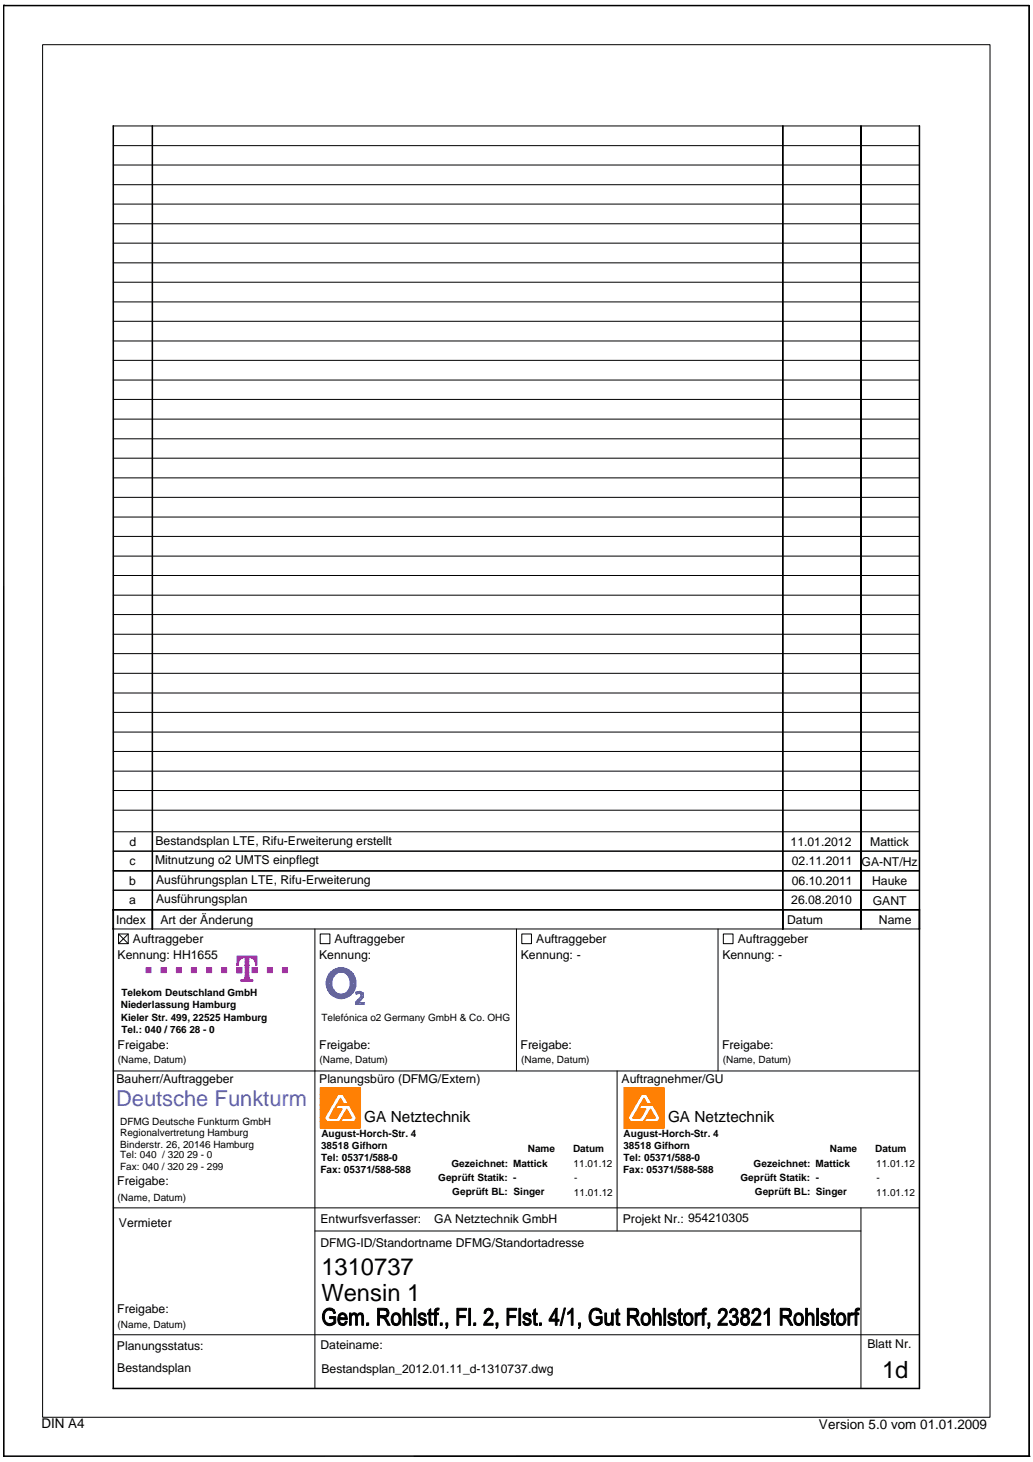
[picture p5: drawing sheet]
<svg xmlns="http://www.w3.org/2000/svg" width="210mm" height="297mm" viewBox="0 0 210 297" stroke-linecap="round" stroke-linejoin="round" font-family="sans-serif">
<g fill="#000">
<path d="M23 184.9h.1zM30.9 184.9h.1zM159 184.9h.1zM174.9 184.9h.1zM186.8 184.9h.1z"/>
<path d="M23 188.7h.1z" fill-rule="evenodd"/>
<path d="M23 188.7h.1z" fill-rule="evenodd"/>
<path d="M30.9 188.7h.1z" fill-rule="evenodd"/>
<path d="M30.9 188.7h.1z" fill-rule="evenodd"/>
<path d="M159 188.7h.1z" fill-rule="evenodd"/>
<path d="M159 188.7h.1z" fill-rule="evenodd"/>
<path d="M174.9 188.7h.1z" fill-rule="evenodd"/>
<path d="M174.9 188.7h.1z" fill-rule="evenodd"/>
<path d="M186.8 188.7h.1z" fill-rule="evenodd"/>
</g>
<g fill="none" stroke="#000" stroke-width=".2">
<path d="M23 184.9v97.2h163.8l.1-97.2M23 184.9h.1v3.8h-.1zM23 188.7h.1v93.4h-.1zM23.1 188.7h.1M23 188.7h163.8M23.1 184.8v.1M24.1 189.8h2v1.9h-2zM30.9 184.9l.1 3.8M30.9 188.7h.1M30.9 184.9h.1v3.8h-.1zM31 184.8v.1M64 188.7v93.4"/>
<path d="M65.1 189.8h1.9v1.9h-1.9zM104.9 188.7v28.9M106 189.8h2v1.9h-2zM145.9 188.7v28.9M147 189.8h1.9v1.9h-1.9zM159 184.9h.1v3.8h-.1zM159 188.7h.1M159 184.8v.1M159.1 184.9v3.8M174.9 188.7h.1M174.9 184.9h.1v3.8h-.1zM174.9 184.8v.1"/>
<path d="M175 184.9v3.8M175 184.8v.1M186.8 188.7h.1M186.8 188.7h.1v93.4h-.1zM186.8 184.9h.1v3.8h-.1zM186.8 184.8v.1M23 217.6h163.8M125.4 217.6v32.5M23 245.4h163.8M64 250.1h110.9M174.9 245.4v36.7M23 271.2h163.8"/>
<path d="M23 282.1v.1M23 282h163.8v.2h-163.8zM186.9 282.1l-.1 .1"/>
</g>
<g fill="#000" stroke="#000" stroke-width=".2">
<path d="M66 266.1a1.33 1.33 0 0 1 1.9 0h-.9a1.41 1.41 0 0 0-.9 2.2 1.04 1.04 0 0 0 .9 .6l.9 .1a1.48 1.48 0 0 1-1.6 .2 1.48 1.48 0 0 1-.8-1.4l.2-1.2z" fill-rule="evenodd"/>
<path d="M67 266.1h.9l.3 .7-.4 .1a.81 .81 0 0 0-.8-.8z" fill-rule="evenodd"/>
<path d="M67 267.5h1.2v1.3l-.3 .2-.9-.1 .8-.3v-.7h-.8z" fill-rule="evenodd"/>
<path d="M68.9 267.1h.7l-.4 .2-.2 .5 1.6 .1v.2h-1.6l.2 .7 .4 .2h-.7a1.82 1.82 0 0 1 0-1.9z" fill-rule="evenodd"/>
<path d="M68.9 267.1a.96 .96 0 0 1 1.2-.3 .96 .96 0 0 1 .5 1.1l-1.6-.1h1.2l-.1-.5-.4-.2z" fill-rule="evenodd"/>
<path d="M68.9 269h.7l.4-.1 .2-.4h.4a.94 .94 0 0 1-.7 .8 .94 .94 0 0 1-1-.3z" fill-rule="evenodd"/>
<path d="M71 266.8h.3v.3l.3 .1-.2 .2v1.9h-.4z" fill-rule="evenodd"/>
<path d="M71.6 266.8l.4-.1 .3 .1-.7 .4-.3-.1z" fill-rule="evenodd"/>
<path d="M71.9 267.1l.4-.3 .3 .3z" fill-rule="evenodd"/>
<path d="M72.2 267.2l.4-.1 .6-.4 .5 .2-.9 .3-.2 .5v1.6h-.3z" fill-rule="evenodd"/>
<path d="M73.2 267.1l.5-.2 .2 .4v2h-.4v-2z" fill-rule="evenodd"/>
<path d="M74.5 268.8h.4v.5h-.4z" fill-rule="evenodd"/>
<path d="M76.7 265.8l1.9 .1-.6 .3h-.9v1.1l1.7 .1a2.08 2.08 0 0 1-1.7 .3v1.6h-.4z" fill-rule="evenodd"/>
<path d="M77.6 267.7h.6l.3 .2 .8 1.4h-.5l-.8-1.5z" fill-rule="evenodd"/>
<path d="M78 266.2l.6-.3 .3 .3a1.07 1.07 0 0 1-.1 1.2l-1.7-.1h1.3l.2-.2 .1-.3-.2-.5z" fill-rule="evenodd"/>
<path d="M79.8 267a.93 .93 0 0 1 1.4 0l-.7 .1a1.06 1.06 0 0 0-.6 .9 1.06 1.06 0 0 0 .6 1h-.7a1.81 1.81 0 0 1 0-2z" fill-rule="evenodd"/>
<path d="M80.5 267.1l.7-.1a1.46 1.46 0 0 1-.7 2.3l-.7-.3h.7a1.06 1.06 0 0 0 .6-1 1.06 1.06 0 0 0-.6-.9z" fill-rule="evenodd"/>
<path d="M81.9 265.8h.3v1.3h.6l-.3 .1-.2 .2-.1 1.9h-.3z" fill-rule="evenodd"/>
<path d="M82.2 267.1a.73 .73 0 0 1 1.3 0l.1 2.2h-.4l-.1-2.1z" fill-rule="evenodd"/>
<path d="M84.1 265.8h.4v3.5h-.4z" fill-rule="evenodd"/>
<path d="M84.9 268.5h.4l.1 .3 .4 .2-.6 .1z" fill-rule="evenodd"/>
<path d="M85.2 266.9l.2-.1a.92 .92 0 0 1 1.1 .2l-1.1 .1-.1 .3a1 1 0 0 0 1.1 .5 .82 .82 0 0 1 0 1.2 .82 .82 0 0 1-1.2 0l1-.2 .1-.3-.1-.2-.4-.2a.82 .82 0 0 1-.8-1.1z" fill-rule="evenodd"/>
<path d="M85.8 267.1l.7-.1 .1 .4-.4 .1-.1-.3z" fill-rule="evenodd"/>
<path d="M87.2 266.1l.3-.2v.9h.4v.3h-.4v1.7l.2 .1-.5 .1v-1.9h-.3v-.3h.3z" fill-rule="evenodd"/>
<path d="M87.2 269l.7-.1v.4l-.5-.1z" fill-rule="evenodd"/>
<path d="M88.3 266.1h.7l-.3 .1v.6h.4v.3h-.4v2.2h-.4v-2.2h-.3v-.3h.3z" fill-rule="evenodd"/>
<path d="M88.5 265.9l.7-.1v.4l-.9-.1z" fill-rule="evenodd"/>
<path d="M89.5 268.8h.4v.5h-.4z" fill-rule="evenodd"/>
<path d="M90.6 268.8h.4l-.1 .9-.2 .3-.1-.2 .2-.5h-.2z" fill-rule="evenodd"/>
<path d="M92.8 265.8h2v.4h-1.6v1.1h1.4v.4h-1.4v1.6h-.4z" fill-rule="evenodd"/>
<path d="M95.2 265.8h.4v3.5h-.4z" fill-rule="evenodd"/>
<path d="M96.3 268.8h.4v.5h-.4z" fill-rule="evenodd"/>
<path d="M98.6 266a.95 .95 0 0 1 1.3 .1l-1 .2-.2 .5h-.4z" fill-rule="evenodd"/>
<path d="M99.3 266.1h.6a1.51 1.51 0 0 1-.6 2.1l-.5 .7h1.4v.4h-1.9a5.2 5.2 0 0 1 1.4-2.1l.1-.5-.1-.4z" fill-rule="evenodd"/>
<path d="M100.8 268.8h.4l-.1 .9-.2 .3-.1-.2 .2-.5h-.2z" fill-rule="evenodd"/>
<path d="M103 265.8h2v.4h-1.6v1.1h1.4v.4h-1.4v1.6h-.4z" fill-rule="evenodd"/>
<path d="M105.4 265.8h.4v3.5h-.4z" fill-rule="evenodd"/>
<path d="M106.2 268.5h.4l.1 .3 .4 .2-.6 .1z" fill-rule="evenodd"/>
<path d="M106.5 266.9l.2-.1a.92 .92 0 0 1 1.1 .2l-1.1 .1-.1 .3a1.1 1.1 0 0 0 1.1 .5 .82 .82 0 0 1 0 1.2 .82 .82 0 0 1-1.2 0l1-.2 .1-.3-.1-.2-.4-.2a.82 .82 0 0 1-.8-1.1z" fill-rule="evenodd"/>
<path d="M107.1 267.1l.7-.1 .1 .4-.4 .1-.1-.3z" fill-rule="evenodd"/>
<path d="M108.5 266.1l.3-.2v.9h.4v.3h-.4v1.7l.2 .1-.5 .1v-1.9h-.3v-.3h.3z" fill-rule="evenodd"/>
<path d="M108.5 269l.7-.1v.4l-.6-.1z" fill-rule="evenodd"/>
<path d="M109.6 268.8h.4v.5h-.4z" fill-rule="evenodd"/>
<path d="M112.9 265.8h.3l-1.3 2.3h1.7v.3h-.4v.9h-.4v-.9h-1.2v-.3z" fill-rule="evenodd"/>
<path d="M113.2 265.8v2.3h-1.3h.9v-1.6z" fill-rule="evenodd"/>
<path d="M114.6 265.7h.3l-.8 3.6h-.3z" fill-rule="evenodd"/>
<path d="M115.4 266.7l.3-.3 .4 .2-.7 .5z" fill-rule="evenodd"/>
<path d="M116.2 265.8h.2v3.5h-.3v-2.7l-.4-.2z" fill-rule="evenodd"/>
<path d="M117.6 268.8h.4l-.1 .9-.3 .3-.1-.2 .3-.5h-.2z" fill-rule="evenodd"/>
<path d="M120.1 266.2a1.36 1.36 0 0 1 1.9-.1h-.9a1.43 1.43 0 0 0-.9 2.2l.4 .5 1.4 .2a1.56 1.56 0 0 1-1.8 0 1.56 1.56 0 0 1-.5-1.8z" fill-rule="evenodd"/>
<path d="M121.1 266.1h.9l.3 .7-.3 .1-.2-.4z" fill-rule="evenodd"/>
<path d="M121.1 267.5h1.3v1.3l-.4 .2-.9-.1 .9-.3v-.7h-.9z" fill-rule="evenodd"/>
<path d="M122.9 266.8h.4v1.8l.1 .3 .3 .1h-.7z" fill-rule="evenodd"/>
<path d="M123 269l1.3-.1a.75 .75 0 0 1-1.3 .1z" fill-rule="evenodd"/>
<path d="M124.2 266.8h.4v2.5h-.3v-.4h-.3l.2-.8z" fill-rule="evenodd"/>
<path d="M125.2 266.1l.4-.2v.9h.3v.3h-.3v1.7l.2 .1-.5 .1-.1-1.9h-.2v-.3h.2z" fill-rule="evenodd"/>
<path d="M125.3 269l.6-.1 .1 .4-.6-.1z" fill-rule="evenodd"/>
<path d="M127.5 265.8l1.9 .1-.6 .3h-.9v1.1l1.7 .1a2.08 2.08 0 0 1-1.7 .3v1.6h-.4z" fill-rule="evenodd"/>
<path d="M128.3 267.7h.7l.2 .2 .8 1.4h-.4l-.9-1.5z" fill-rule="evenodd"/>
<path d="M128.8 266.2l.6-.3 .3 .3a1.07 1.07 0 0 1-.1 1.2l-1.7-.1h1.2l.2-.2v-.8z" fill-rule="evenodd"/>
<path d="M130.6 267a.93 .93 0 0 1 1.4 0l-.8 .1a1.06 1.06 0 0 0-.6 .9 1.06 1.06 0 0 0 .6 1h-.7a1.81 1.81 0 0 1 .1-2z" fill-rule="evenodd"/>
<path d="M131.2 267.1l.8-.1a1.46 1.46 0 0 1-.7 2.3l-.8-.3h.7a1.06 1.06 0 0 0 .6-1 1.06 1.06 0 0 0-.6-.9z" fill-rule="evenodd"/>
<path d="M132.7 265.8h.3v1.3h.6l-.3 .1-.2 .2-.1 1.9h-.3z" fill-rule="evenodd"/>
<path d="M133 267.1a.73 .73 0 0 1 1.3 0l.1 2.2h-.4l-.1-2.1z" fill-rule="evenodd"/>
<path d="M134.9 265.8h.4v3.5h-.4z" fill-rule="evenodd"/>
<path d="M135.7 268.5h.3l.2 .3 .4 .2-.6 .1z" fill-rule="evenodd"/>
<path d="M136 266.9l.2-.1a.92 .92 0 0 1 1 .2l-1 .1-.1 .3a1 1 0 0 0 1 .5 .82 .82 0 0 1 0 1.2 .82 .82 0 0 1-1.1 0l.9-.2 .2-.3-.2-.2-.3-.2a.82 .82 0 0 1-.8-1.1z" fill-rule="evenodd"/>
<path d="M136.5 267.1l.7-.1 .2 .4-.4 .1-.1-.3z" fill-rule="evenodd"/>
<path d="M137.9 266.1l.4-.2v.9h.3v.3h-.3v1.7l.2 .1-.5 .1-.1-1.9h-.2v-.3h.2z" fill-rule="evenodd"/>
<path d="M138 269l.6-.1 .1 .4-.6-.1z" fill-rule="evenodd"/>
<path d="M139.2 267a.95 .95 0 0 1 1.4 0l-.8 .1a1.05 1.05 0 0 0-.6 .9 1.05 1.05 0 0 0 .6 1h-.7a1.86 1.86 0 0 1 .1-2z" fill-rule="evenodd"/>
<path d="M139.8 267.1l.8-.1a1.43 1.43 0 0 1-.8 2.3l-.7-.3h.7a1.06 1.06 0 0 0 .7-1 1.06 1.06 0 0 0-.7-.9z" fill-rule="evenodd"/>
<path d="M141.2 266.8h.4v.3h.4l-.3 .4-.1 1.8h-.4z" fill-rule="evenodd"/>
<path d="M141.8 266.8l.2-.1 .4 .1-.1 .4-.7-.1z" fill-rule="evenodd"/>
<path d="M142.7 266.1h.7l-.3 .1v.6h.4v.3h-.4v2.2h-.4v-2.2h-.3v-.3h.3z" fill-rule="evenodd"/>
<path d="M142.9 265.9l.7-.1v.4l-.9-.1z" fill-rule="evenodd"/>
<path d="M143.8 268.8h.5l-.1 .9-.3 .3-.1-.2 .2-.5h-.2z" fill-rule="evenodd"/>
<path d="M146.2 266a.97 .97 0 0 1 1.4 .1l-1.1 .2-.2 .5h-.4z" fill-rule="evenodd"/>
<path d="M146.9 266.1h.7a1.55 1.55 0 0 1-.7 2.1l-.5 .7h1.4v.4h-1.9l.2-.8 1.1-1.2a.78 .78 0 0 0 .1-1z" fill-rule="evenodd"/>
<path d="M148.5 266l.6 .1-.3 .2-.2 .5-.4-.1z" fill-rule="evenodd"/>
<path d="M148.2 268.4l.3-.1 .2 .5 .4 .2h.7a.93 .93 0 0 1-1 .3 .93 .93 0 0 1-.6-.9z" fill-rule="evenodd"/>
<path d="M148.9 267.3l.6 .1-.6 .2z" fill-rule="evenodd"/>
<path d="M148.5 266a.86 .86 0 0 1 1.3 .1 .86 .86 0 0 1-.3 1.3l-.5-.1 .4-.2 .2-.4-.1-.4z" fill-rule="evenodd"/>
<path d="M149.1 267.6l.4-.2a1 1 0 0 1 .3 1.6h-.7l.4-.2a.79 .79 0 0 0 0-1z" fill-rule="evenodd"/>
<path d="M150.6 267.7l.3-.3 .5 .2-.4 .2a.75 .75 0 0 0 .4 1.2h-.7a1.3 1.3 0 0 1-.1-1.3z" fill-rule="evenodd"/>
<path d="M150.8 266a.84 .84 0 0 1 1.2 .1l-.9 .2-.2 .4 .2 .4 .7 .3a1 1 0 0 1 .4 1.5 1 1 0 0 1-1.5 .1l1.1-.2a.82 .82 0 0 0 0-1l-.9-.4h.1a.87 .87 0 0 1-.2-1.4z" fill-rule="evenodd"/>
<path d="M151.4 266.1h.6a.86 .86 0 0 1-.2 1.3l-.4-.2 .3-.1 .2-.4-.2-.4z" fill-rule="evenodd"/>
<path d="M153 266a.97 .97 0 0 1 1.3 .1l-1 .2-.2 .5h-.4z" fill-rule="evenodd"/>
<path d="M153.7 266.1h.6a1.63 1.63 0 0 1-.7 2.2l-.4 .6h1.4v.4h-1.9a4.7 4.7 0 0 1 1.4-2l.1-.6-.1-.4z" fill-rule="evenodd"/>
<path d="M155.3 266.7l.3-.3 .4 .2-.7 .5z" fill-rule="evenodd"/>
<path d="M156.1 265.8h.2v3.5h-.3v-2.7l-.4-.2z" fill-rule="evenodd"/>
<path d="M158.5 265.8l1.9 .1-.5 .3h-1v1.1l1.8 .1a2.17 2.17 0 0 1-1.8 .3v1.6h-.4z" fill-rule="evenodd"/>
<path d="M159.4 267.7h.6l.3 .2 .8 1.4h-.5l-.8-1.5z" fill-rule="evenodd"/>
<path d="M159.9 266.2l.5-.3 .3 .3a1.12 1.12 0 0 1 0 1.2l-1.8-.1h1.3l.2-.2-.1-.8z" fill-rule="evenodd"/>
<path d="M161.6 267a.93 .93 0 0 1 1.4 0l-.7 .1a1.06 1.06 0 0 0-.6 .9 1.06 1.06 0 0 0 .6 1h-.7a1.81 1.81 0 0 1 0-2z" fill-rule="evenodd"/>
<path d="M162.3 267.1l.7-.1a1.46 1.46 0 0 1-.7 2.3l-.7-.3h.7a1.06 1.06 0 0 0 .6-1 1.06 1.06 0 0 0-.6-.9z" fill-rule="evenodd"/>
<path d="M163.7 265.8h.4v1.3h.5l-.3 .1-.2 .2v1.9h-.4z" fill-rule="evenodd"/>
<path d="M164.1 267.1a.73 .73 0 0 1 1.3 0v2.2h-.3l-.1-2.1z" fill-rule="evenodd"/>
<path d="M165.9 265.8h.4v3.5h-.4z" fill-rule="evenodd"/>
<path d="M166.7 268.5h.4l.1 .3 .4 .2-.6 .1z" fill-rule="evenodd"/>
<path d="M167 266.9l.3-.1a.92 .92 0 0 1 1 .2l-1.1 .1-.1 .3a1.1 1.1 0 0 0 1.1 .5 .82 .82 0 0 1 0 1.2 .82 .82 0 0 1-1.2 0l1-.2 .1-.3-.1-.2-.4-.2a.82 .82 0 0 1-.7-1.1z" fill-rule="evenodd"/>
<path d="M167.6 267.1l.7-.1 .1 .4-.4 .1-.1-.3z" fill-rule="evenodd"/>
<path d="M169 266.1l.3-.2v.9h.4v.3h-.4l.1 1.7 .1 .1-.5 .1v-1.9h-.3v-.3h.3z" fill-rule="evenodd"/>
<path d="M169 269l.7-.1v.4l-.5-.1z" fill-rule="evenodd"/>
<path d="M170.2 267a.93 .93 0 0 1 1.4 0l-.7 .1a1.06 1.06 0 0 0-.6 .9 1.06 1.06 0 0 0 .6 1h-.7a1.81 1.81 0 0 1 0-2z" fill-rule="evenodd"/>
<path d="M170.9 267.1l.7-.1a1.46 1.46 0 0 1-.7 2.3l-.7-.3h.7a1.06 1.06 0 0 0 .6-1 1.06 1.06 0 0 0-.6-.9z" fill-rule="evenodd"/>
<path d="M172.3 266.8h.3v.3h.5l-.4 .4v1.8h-.4z" fill-rule="evenodd"/>
<path d="M172.8 266.8l.3-.1 .4 .1-.2 .4-.7-.1z" fill-rule="evenodd"/>
<path d="M173.8 266.1h.6l-.2 .1-.1 .6h.4v.3h-.4v2.2h-.3v-2.2h-.4v-.3h.4z" fill-rule="evenodd"/>
<path d="M174 265.9l.7-.1-.1 .4-.8-.1z" fill-rule="evenodd"/>
</g>
<path d="M65.1 221h8.2zM65.1 221h8.2" fill="none" stroke="#ff7e00" stroke-width=".2"/>
<g fill="#ff7e00">
<path d="M65.1 221l8.2 1.3h-8.2z"/>
<path d="M65.1 221h8.2v1.3z"/>
</g>
<path d="M65.1 221h8.2v1.3h-8.2z" fill="none" stroke="#ff7e00" stroke-width=".2"/>
<path d="M68.7 222.3h.9z" fill="#ff7e00"/>
<path d="M68.7 222.3h.9z" fill="none" stroke="#ff7e00" stroke-width=".2"/>
<g fill="#ff7e00">
<path d="M65.1 222.3l3.1 .8h-3.1z"/>
<path d="M65.1 222.3h3.6l-.5 .8z"/>
</g>
<path d="M65.1 222.3h3.6l-.5 .8h-3.1z" fill="none" stroke="#ff7e00" stroke-width=".2"/>
<g fill="#ff7e00">
<path d="M69.6 222.3l3.7 .8h-3.2z"/>
<path d="M69.6 222.3h3.7v.8z"/>
</g>
<path d="M69.6 222.3h3.7v.8h-3.2z" fill="none" stroke="#ff7e00" stroke-width=".2"/>
<g fill="#ff7e00">
<path d="M65.1 223.1l2.4 1.2h-2.4z"/>
<path d="M65.1 223.1h3.1l-.7 1.2z"/>
</g>
<path d="M65.1 223.1h3.1l-.7 1.2h-2.4z" fill="none" stroke="#ff7e00" stroke-width=".2"/>
<path d="M69.2 223.1l.7 1.2h-1.4z" fill="#ff7e00"/>
<path d="M69.2 223.1l.7 1.2h-1.4z" fill="none" stroke="#ff7e00" stroke-width=".2"/>
<g fill="#ff7e00">
<path d="M70.1 223.1l3.2 1.2h-2.5z"/>
<path d="M70.1 223.1h3.2v1.2z"/>
</g>
<path d="M70.1 223.1h3.2v1.2h-2.5z" fill="none" stroke="#ff7e00" stroke-width=".2"/>
<path d="M69.9 224.3h.9z" fill="#ff7e00"/>
<path d="M65.1 224.3h2.4l-.1 .2h-2.3zM65.1 224.4h2.4M68.4 224.4h4.9M68.5 224.3h4.8v.2h-4.9zM68.6 224.5h2.4zM68.6 224.5h2.4M69.9 224.3h.9z" fill="none" stroke="#ff7e00" stroke-width=".2"/>
<g fill="#ff7e00">
<path d="M65.1 224.5l1.9 .8h-1.9z"/>
<path d="M65.1 224.5h2.3l-.4 .8z"/>
</g>
<path d="M65.1 224.5h2.3l-.4 .8h-1.9z" fill="none" stroke="#ff7e00" stroke-width=".2"/>
<g fill="#ff7e00">
<path d="M68.4 224.5l-.3 .8h-.2z"/>
<path d="M68.4 224.5h.2l-.5 .8z"/>
</g>
<path d="M68.4 224.5h.2l-.5 .8h-.2z" fill="none" stroke="#ff7e00" stroke-width=".2"/>
<g fill="#ff7e00">
<path d="M71 224.5l2.3 .8h-1.9z"/>
<path d="M71 224.5h2.3v.8z"/>
</g>
<path d="M71 224.5h2.3v.8h-1.9z" fill="none" stroke="#ff7e00" stroke-width=".2"/>
<path d="M68.1 225.3h1.4z" fill="#ff7e00"/>
<path d="M68.1 225.3h1.4z" fill="none" stroke="#ff7e00" stroke-width=".2"/>
<g fill="#ff7e00">
<path d="M65.1 225.3l.9 1.8h-.9z"/>
<path d="M65.1 225.3h1.9l-1 1.8z"/>
</g>
<path d="M65.1 225.3h1.9l-1 1.8h-.9z" fill="none" stroke="#ff7e00" stroke-width=".2"/>
<g fill="#ff7e00">
<path d="M67.9 225.3l.6 1.8h-1.6z"/>
<path d="M67.9 225.3h1.6l-1 1.8z"/>
</g>
<path d="M67.9 225.3h1.6l-1 1.8h-1.6z" fill="none" stroke="#ff7e00" stroke-width=".2"/>
<path d="M70.5 225.3l1 1.8h-2.1z" fill="#ff7e00"/>
<path d="M70.5 225.3l1 1.8h-2.1z" fill="none" stroke="#ff7e00" stroke-width=".2"/>
<g fill="#ff7e00">
<path d="M71.4 225.3l1.9 1.8h-.9z"/>
<path d="M71.4 225.3h1.9v1.8z"/>
</g>
<path d="M71.4 225.3h1.9v1.8h-.9z" fill="none" stroke="#ff7e00" stroke-width=".2"/>
<path d="M66.9 227.1h1.6z" fill="#ff7e00"/>
<path d="M66.9 227.1h1.6z" fill="none" stroke="#ff7e00" stroke-width=".2"/>
<path d="M69.7 227.1h1.8z" fill="#ff7e00"/>
<path d="M69.7 227.1h1.8z" fill="none" stroke="#ff7e00" stroke-width=".2"/>
<g fill="#ff7e00">
<path d="M65.1 227.1l1.3 .8h-1.3z"/>
<path d="M65.1 227.1h.9l.4 .8z"/>
</g>
<path d="M65.1 227.1h.9l.4 .8h-1.3z" fill="none" stroke="#ff7e00" stroke-width=".2"/>
<g fill="#ff7e00">
<path d="M69.4 227.1l-.1 .8h-.3z"/>
<path d="M69.4 227.1h.3l-.4 .8z"/>
</g>
<path d="M69.4 227.1h.3l-.4 .8h-.3z" fill="none" stroke="#ff7e00" stroke-width=".2"/>
<g fill="#ff7e00">
<path d="M72.4 227.1l.9 .8h-1.3z"/>
<path d="M72.4 227.1h.9v.8z"/>
</g>
<path d="M65.1 229.2h8.2M66.4 227.9h2.6zM66.4 227.9h2.6M69.3 227.9h2.7zM69.3 227.9h2.7M72.4 227.1h.9v.8h-1.3z" fill="none" stroke="#ff7e00" stroke-width=".2"/>
<g fill="#ff7e00">
<path d="M65.1 227.9l8.2 1.3h-8.2z"/>
<path d="M65.1 227.9h8.2v1.3z"/>
</g>
<path d="M65.1 227.9h8.2v1.3h-8.2zM126.8 221h8.2zM126.8 221h8.2" fill="none" stroke="#ff7e00" stroke-width=".2"/>
<g fill="#ff7e00">
<path d="M126.8 221l8.2 1.3h-8.2z"/>
<path d="M126.8 221h8.2v1.3z"/>
</g>
<path d="M126.8 221h8.2v1.3h-8.2z" fill="none" stroke="#ff7e00" stroke-width=".2"/>
<path d="M130.4 222.3h1z" fill="#ff7e00"/>
<path d="M130.4 222.3h1z" fill="none" stroke="#ff7e00" stroke-width=".2"/>
<g fill="#ff7e00">
<path d="M126.8 222.3l3.1 .8h-3.1z"/>
<path d="M126.8 222.3h3.6l-.5 .8z"/>
</g>
<path d="M126.8 222.3h3.6l-.5 .8h-3.1z" fill="none" stroke="#ff7e00" stroke-width=".2"/>
<g fill="#ff7e00">
<path d="M131.4 222.3l3.6 .8h-3.2z"/>
<path d="M131.4 222.3h3.6v.8z"/>
</g>
<path d="M131.4 222.3h3.6v.8h-3.2z" fill="none" stroke="#ff7e00" stroke-width=".2"/>
<g fill="#ff7e00">
<path d="M126.8 223.1l2.4 1.2h-2.4z"/>
<path d="M126.8 223.1h3.1l-.7 1.2z"/>
</g>
<path d="M126.8 223.1h3.1l-.7 1.2h-2.4z" fill="none" stroke="#ff7e00" stroke-width=".2"/>
<path d="M130.9 223.1l.7 1.2h-1.4z" fill="#ff7e00"/>
<path d="M130.9 223.1l.7 1.2h-1.4z" fill="none" stroke="#ff7e00" stroke-width=".2"/>
<g fill="#ff7e00">
<path d="M131.8 223.1l3.2 1.2h-2.5z"/>
<path d="M131.8 223.1h3.2v1.2z"/>
</g>
<path d="M131.8 223.1h3.2v1.2h-2.5z" fill="none" stroke="#ff7e00" stroke-width=".2"/>
<path d="M131.6 224.3h.9z" fill="#ff7e00"/>
<path d="M126.8 224.3h2.4l-.1 .2h-2.3zM126.8 224.4h2.4M130 224.4h5M130.2 224.3h4.8v.2h-5zM130.3 224.5h2.3zM130.3 224.5h2.3M131.6 224.3h.9z" fill="none" stroke="#ff7e00" stroke-width=".2"/>
<g fill="#ff7e00">
<path d="M126.8 224.5l1.8 .8h-1.8z"/>
<path d="M126.8 224.5h2.3l-.5 .8z"/>
</g>
<path d="M126.8 224.5h2.3l-.5 .8h-1.8z" fill="none" stroke="#ff7e00" stroke-width=".2"/>
<g fill="#ff7e00">
<path d="M130 224.5l-.2 .8h-.2z"/>
<path d="M130 224.5h.3l-.5 .8z"/>
</g>
<path d="M130 224.5h.3l-.5 .8h-.2z" fill="none" stroke="#ff7e00" stroke-width=".2"/>
<g fill="#ff7e00">
<path d="M132.6 224.5l2.4 .8h-1.9z"/>
<path d="M132.6 224.5h2.4v.8z"/>
</g>
<path d="M132.6 224.5h2.4v.8h-1.9z" fill="none" stroke="#ff7e00" stroke-width=".2"/>
<path d="M129.8 225.3h1.4z" fill="#ff7e00"/>
<path d="M129.8 225.3h1.4z" fill="none" stroke="#ff7e00" stroke-width=".2"/>
<g fill="#ff7e00">
<path d="M126.8 225.3l.8 1.8h-.8z"/>
<path d="M126.8 225.3h1.8l-1 1.8z"/>
</g>
<path d="M126.8 225.3h1.8l-1 1.8h-.8z" fill="none" stroke="#ff7e00" stroke-width=".2"/>
<g fill="#ff7e00">
<path d="M129.6 225.3l.6 1.8h-1.6z"/>
<path d="M129.6 225.3h1.6l-1 1.8z"/>
</g>
<path d="M129.6 225.3h1.6l-1 1.8h-1.6z" fill="none" stroke="#ff7e00" stroke-width=".2"/>
<path d="M132.2 225.3l1 1.8h-2z" fill="#ff7e00"/>
<path d="M132.2 225.3l1 1.8h-2z" fill="none" stroke="#ff7e00" stroke-width=".2"/>
<g fill="#ff7e00">
<path d="M133.1 225.3l1.9 1.8h-.9z"/>
<path d="M133.1 225.3h1.9v1.8z"/>
</g>
<path d="M133.1 225.3h1.9v1.8h-.9z" fill="none" stroke="#ff7e00" stroke-width=".2"/>
<path d="M128.6 227.1h1.6z" fill="#ff7e00"/>
<path d="M128.6 227.1h1.6z" fill="none" stroke="#ff7e00" stroke-width=".2"/>
<path d="M131.4 227.1h1.8z" fill="#ff7e00"/>
<path d="M131.4 227.1h1.8z" fill="none" stroke="#ff7e00" stroke-width=".2"/>
<g fill="#ff7e00">
<path d="M126.8 227.1l1.3 .8h-1.3z"/>
<path d="M126.8 227.1h.8l.5 .8z"/>
</g>
<path d="M126.8 227.1h.8l.5 .8h-1.3z" fill="none" stroke="#ff7e00" stroke-width=".2"/>
<g fill="#ff7e00">
<path d="M131.2 227.1l-.3 .8h-.2z"/>
<path d="M131.2 227.1h.2l-.5 .8z"/>
</g>
<path d="M131.2 227.1h.2l-.5 .8h-.2z" fill="none" stroke="#ff7e00" stroke-width=".2"/>
<g fill="#ff7e00">
<path d="M134.1 227.1l.9 .8h-1.4z"/>
<path d="M134.1 227.1h.9v.8z"/>
</g>
<path d="M126.8 229.2h8.2M128.1 227.9h2.6zM128.1 227.9h2.6M130.9 227.9h2.7zM130.9 227.9h2.7M134.1 227.1h.9v.8h-1.4z" fill="none" stroke="#ff7e00" stroke-width=".2"/>
<g fill="#ff7e00">
<path d="M126.8 227.9l8.2 1.3h-8.2z"/>
<path d="M126.8 227.9h8.2v1.3z"/>
</g>
<path d="M126.8 227.9h8.2v1.3h-8.2z" fill="none" stroke="#ff7e00" stroke-width=".2"/>
<path d="M29.7 196.6h1z" fill="#f0f"/>
<path d="M29.7 196.6h1z" fill="none" stroke="#f0f" stroke-width=".2"/>
<g fill="#f0f">
<path d="M29.7 197.6h1z"/>
<path d="M29.7 196.6l1 1h-1z"/>
<path d="M29.7 196.6h1v1z"/>
</g>
<path d="M29.7 196.6h1v1h-1zM48.2 194.3h4zM48.2 194.3h4v.2h-4zM48.2 194.3h4" fill="none" stroke="#f0f" stroke-width=".2"/>
<path d="M48.2 194.4h4" fill="none" stroke="#f0f" stroke-width=".25"/>
<g fill="#f0f">
<path d="M48.2 194.5l1 .1h-1z"/>
<path d="M48.2 194.5h1.6l-.6 .1z"/>
</g>
<path d="M48.2 194.5h1.6l-.6 .1h-1z" fill="none" stroke="#f0f" stroke-width=".2"/>
<g fill="#f0f">
<path d="M49.8 194.5l.8 .1h-.8z"/>
<path d="M49.8 194.5h.8v.1z"/>
</g>
<path d="M49.8 194.5h.8v.1h-.8z" fill="none" stroke="#f0f" stroke-width=".2"/>
<g fill="#f0f">
<path d="M50.6 194.5l1.6 .1z"/>
<path d="M50.6 194.5h1.6v.1z"/>
</g>
<path d="M50.6 194.5h1.6v.1z" fill="none" stroke="#f0f" stroke-width=".2"/>
<g fill="#f0f">
<path d="M48.2 194.6l.6 .4h-.6z"/>
<path d="M48.2 194.6h1l-.4 .4z"/>
</g>
<path d="M48.2 194.6h1l-.4 .4h-.6z" fill="none" stroke="#f0f" stroke-width=".2"/>
<g fill="#f0f">
<path d="M49.8 194.6l.8 .4h-.8z"/>
<path d="M49.8 194.6h.8v.4z"/>
</g>
<path d="M49.8 194.6h.8v.4h-.8z" fill="none" stroke="#f0f" stroke-width=".2"/>
<g fill="#f0f">
<path d="M51.1 194.6l1.1 .4h-.6z"/>
<path d="M51.1 194.6h1.1v.4z"/>
</g>
<path d="M51.1 194.6h1.1v.4h-.6z" fill="none" stroke="#f0f" stroke-width=".2"/>
<g fill="#f0f">
<path d="M48.2 195l.3 .4h-.3z"/>
<path d="M48.2 195h.6l-.3 .4z"/>
</g>
<path d="M48.2 195h.6l-.3 .4h-.3z" fill="none" stroke="#f0f" stroke-width=".2"/>
<g fill="#f0f">
<path d="M49.8 195l.8 .4h-.8z"/>
<path d="M49.8 195h.8v.4z"/>
</g>
<path d="M49.8 195h.8v.4h-.8z" fill="none" stroke="#f0f" stroke-width=".2"/>
<g fill="#f0f">
<path d="M51.6 195l.6 .4h-.4z"/>
<path d="M51.6 195h.6v.4z"/>
</g>
<path d="M51.6 195h.6v.4h-.4z" fill="none" stroke="#f0f" stroke-width=".2"/>
<g fill="#f0f">
<path d="M48.2 195.4l.2 .7h-.3z"/>
<path d="M48.2 195.4h.3l-.1 .7z"/>
</g>
<path d="M48.2 195.4h.3l-.1 .7h-.3z" fill="none" stroke="#f0f" stroke-width=".2"/>
<g fill="#f0f">
<path d="M49.8 195.4l.8 .7h-.8z"/>
<path d="M49.8 195.4h.8v.7z"/>
</g>
<path d="M49.8 195.4h.8v.7h-.8z" fill="none" stroke="#f0f" stroke-width=".2"/>
<g fill="#f0f">
<path d="M51.8 195.4l.4 .7h-.2z"/>
<path d="M51.8 195.4h.4v.7z"/>
</g>
<path d="M51.8 195.4h.4v.7h-.2z" fill="none" stroke="#f0f" stroke-width=".2"/>
<path d="M48.1 196.1h.3z" fill="#f0f"/>
<path d="M48.1 196.1h.3z" fill="none" stroke="#f0f" stroke-width=".2"/>
<path d="M49.8 196.1h.8z" fill="#f0f"/>
<path d="M49.8 196.1h.8z" fill="none" stroke="#f0f" stroke-width=".2"/>
<path d="M52 196.1h.2z" fill="#f0f"/>
<path d="M52 196.1h.2z" fill="none" stroke="#f0f" stroke-width=".2"/>
<g fill="#f0f">
<path d="M49.8 196.1l.8 .5h-.8z"/>
<path d="M49.8 196.1h.8v.5z"/>
</g>
<path d="M49.8 196.1h.8v.5h-.8z" fill="none" stroke="#f0f" stroke-width=".2"/>
<path d="M48.1 196.6h1.1z" fill="#f0f"/>
<path d="M48.1 196.6h1.1z" fill="none" stroke="#f0f" stroke-width=".2"/>
<g fill="#f0f">
<path d="M48.1 196.6l1.1 1h-1.1z"/>
<path d="M48.1 196.6h1.1v1z"/>
</g>
<path d="M48.1 196.6h1.1v1h-1.1z" fill="none" stroke="#f0f" stroke-width=".2"/>
<g fill="#f0f">
<path d="M49.8 196.6l.8 1h-.8z"/>
<path d="M49.8 196.6h.8v1z"/>
</g>
<path d="M49.8 196.6h.8v1h-.8z" fill="none" stroke="#f0f" stroke-width=".2"/>
<path d="M48.1 197.6h1.1z" fill="#f0f"/>
<path d="M48.1 197.6h1.1z" fill="none" stroke="#f0f" stroke-width=".2"/>
<g fill="#f0f">
<path d="M49.8 197.6l.8 .7h-.8z"/>
<path d="M49.8 197.6h.8v.7z"/>
</g>
<path d="M49.8 197.6h.8v.7h-.8z" fill="none" stroke="#f0f" stroke-width=".2"/>
<g fill="#f0f">
<path d="M49.8 198.3l.8 .4h-.9z"/>
<path d="M49.8 198.3h.8v.4z"/>
</g>
<path d="M49.8 198.3h.8v.4h-.9z" fill="none" stroke="#f0f" stroke-width=".2"/>
<g fill="#f0f">
<path d="M49.7 198.7l.9 .2h-.9z"/>
<path d="M49.7 198.7h.9v.2z"/>
</g>
<path d="M49.7 198.7h.9v.2h-.9z" fill="none" stroke="#f0f" stroke-width=".2"/>
<path d="M49.7 198.9h1.1z" fill="#f0f"/>
<path d="M49.7 198.9h1.1z" fill="none" stroke="#f0f" stroke-width=".2"/>
<g fill="#f0f">
<path d="M49.4 199.1l.2-.2 1.3 .2z"/>
<path d="M49.6 198.9h1.2l.1 .2z"/>
</g>
<path d="M49.4 199.1l.2-.2h1.2l.1 .2z" fill="none" stroke="#f0f" stroke-width=".2"/>
<g fill="#f0f">
<path d="M49.3 199.1h1.8z"/>
<path d="M49.4 199.1h1.7z"/>
</g>
<path d="M49 199.1h2.2M49.3 199.1h1.8z" fill="none" stroke="#f0f" stroke-width=".2"/>
<path d="M49.3 199.1h1.9z" fill="#f0f"/>
<path d="M48.9 199.1h2.5v.3h-2.5zM48.9 199.4h2.5M48.9 199.1h2.5zM48.9 199.1h2.5M49 199.1h2.2z" fill="none" stroke="#f0f" stroke-width=".2"/>
<path d="M48.9 199.2h2.5" fill="none" stroke="#f0f" stroke-width=".25"/>
<path d="M57.4 196.6h1z" fill="#f0f"/>
<path d="M57.4 196.6h1z" fill="none" stroke="#f0f" stroke-width=".2"/>
<g fill="#f0f">
<path d="M57.4 197.6h1z"/>
<path d="M57.4 196.6l1 1h-1z"/>
<path d="M57.4 196.6h1v1z"/>
</g>
<path d="M57.4 196.6h1v1h-1z" fill="none" stroke="#f0f" stroke-width=".2"/>
<path d="M54.3 196.6h1.1z" fill="#f0f"/>
<path d="M54.3 196.6h1.1z" fill="none" stroke="#f0f" stroke-width=".2"/>
<g fill="#f0f">
<path d="M54.3 197.6h1.1z"/>
<path d="M54.3 196.6l1.1 1h-1.1z"/>
<path d="M54.3 196.6h1.1v1z"/>
</g>
<path d="M54.3 196.6h1.1v1h-1.1z" fill="none" stroke="#f0f" stroke-width=".2"/>
<path d="M51.2 196.6h1.1z" fill="#f0f"/>
<path d="M51.2 196.6h1.1z" fill="none" stroke="#f0f" stroke-width=".2"/>
<g fill="#f0f">
<path d="M51.2 197.6h1.1z"/>
<path d="M51.2 196.6l1.1 1h-1.1z"/>
<path d="M51.2 196.6h1.1v1z"/>
</g>
<path d="M51.2 196.6h1.1v1h-1.1z" fill="none" stroke="#f0f" stroke-width=".2"/>
<path d="M45 196.6h1.1z" fill="#f0f"/>
<path d="M45 196.6h1.1z" fill="none" stroke="#f0f" stroke-width=".2"/>
<g fill="#f0f">
<path d="M45 197.6h1.1z"/>
<path d="M45 196.6l1.1 1h-1.1z"/>
<path d="M45 196.6h1.1v1z"/>
</g>
<path d="M45 196.6h1.1v1h-1.1z" fill="none" stroke="#f0f" stroke-width=".2"/>
<path d="M42 196.6h1z" fill="#f0f"/>
<path d="M42 196.6h1z" fill="none" stroke="#f0f" stroke-width=".2"/>
<g fill="#f0f">
<path d="M42 197.6h1z"/>
<path d="M42 196.6l1 1h-1z"/>
<path d="M42 196.6h1v1z"/>
</g>
<path d="M42 196.6h1v1h-1z" fill="none" stroke="#f0f" stroke-width=".2"/>
<path d="M38.9 196.6h1z" fill="#f0f"/>
<path d="M38.9 196.6h1z" fill="none" stroke="#f0f" stroke-width=".2"/>
<g fill="#f0f">
<path d="M38.9 197.6h1z"/>
<path d="M38.9 196.6l1 1h-1z"/>
<path d="M38.9 196.6h1v1z"/>
</g>
<path d="M38.9 196.6h1v1h-1z" fill="none" stroke="#f0f" stroke-width=".2"/>
<path d="M35.8 196.6h1.1z" fill="#f0f"/>
<path d="M35.8 196.6h1.1z" fill="none" stroke="#f0f" stroke-width=".2"/>
<g fill="#f0f">
<path d="M35.8 197.6h1.1z"/>
<path d="M35.8 196.6l1.1 1h-1.1z"/>
<path d="M35.8 196.6h1.1v1z"/>
</g>
<path d="M35.8 196.6h1.1v1h-1.1z" fill="none" stroke="#f0f" stroke-width=".2"/>
<path d="M32.7 196.6h1.1z" fill="#f0f"/>
<path d="M32.7 196.6h1.1z" fill="none" stroke="#f0f" stroke-width=".2"/>
<g fill="#f0f">
<path d="M32.7 197.6h1.1z"/>
<path d="M32.7 196.6l1.1 1h-1.1z"/>
<path d="M32.7 196.6h1.1v1z"/>
</g>
<path d="M32.7 196.6h1.1v1h-1.1z" fill="none" stroke="#f0f" stroke-width=".2"/>
<path d="M24.1 189.8l2 1.9M26.1 189.8l-2 1.9" fill="none" stroke="#000" stroke-width=".2"/>
<path d="M68.7 196.7h1.2z" fill="#006edd"/>
<path d="M68.2 196.7h2.2M68.7 196.7h1.2z" fill="none" stroke="#006edd" stroke-width=".2"/>
<path d="M68.7 196.7l1.7 .1z" fill="#006edd"/>
<path d="M67.2 197.5h4.2M67.3 197.4l4.1 .1zM67.3 197.4l.4-.3h3.2l.5 .3zM67.7 197.1l.5-.3h2.2l.5 .3zM68.2 196.8l.5-.1 1.7 .1z" fill="none" stroke="#006edd" stroke-width=".2"/>
<path d="M67.7 196.9h3.2" fill="none" stroke="#006edd" stroke-width=".25"/>
<path d="M67.3 197.3h4.1" fill="none" stroke="#006edd" stroke-width=".38"/>
<path d="M67.2 197.5h1.7z" fill="#006edd"/>
<path d="M67.2 197.5h2.1zM67.2 197.5h4.2M69.3 197.5h2.1z" fill="none" stroke="#006edd" stroke-width=".2"/>
<g fill="#006edd">
<path d="M67.2 197.5l1.4 .1h-1.5z"/>
<path d="M67.2 197.5h1.7l-.3 .1z"/>
</g>
<path d="M67.2 197.5h1.7l-.3 .1h-1.5z" fill="none" stroke="#006edd" stroke-width=".2"/>
<g fill="#006edd">
<path d="M69.6 197.5l1.9 .1z"/>
<path d="M69.6 197.5h1.8l.1 .1z"/>
</g>
<path d="M69.6 197.5h1.8l.1 .1z" fill="none" stroke="#006edd" stroke-width=".2"/>
<g fill="#006edd">
<path d="M67.1 197.6l1.2 .2h-1.4z"/>
<path d="M67.1 197.6h1.5l-.3 .2z"/>
</g>
<path d="M67.1 197.6h1.5l-.3 .2h-1.4z" fill="none" stroke="#006edd" stroke-width=".2"/>
<g fill="#006edd">
<path d="M70 197.6l1.7 .2h-1.4z"/>
<path d="M70 197.6h1.5l.2 .2z"/>
</g>
<path d="M70 197.6h1.5l.2 .2h-1.4z" fill="none" stroke="#006edd" stroke-width=".2"/>
<path d="M66.9 197.8h1.4z" fill="#006edd"/>
<path d="M66.9 197.8h1.4z" fill="none" stroke="#006edd" stroke-width=".2"/>
<path d="M70.3 197.8h1.4z" fill="#006edd"/>
<path d="M70.3 197.8h1.4z" fill="none" stroke="#006edd" stroke-width=".2"/>
<g fill="#006edd">
<path d="M66.9 197.8l1.2 .3h-1.3z"/>
<path d="M66.9 197.8h1.4l-.2 .3z"/>
</g>
<path d="M66.9 197.8h1.4l-.2 .3h-1.3z" fill="none" stroke="#006edd" stroke-width=".2"/>
<g fill="#006edd">
<path d="M70.3 197.8l1.6 .3h-1.3z"/>
<path d="M70.3 197.8h1.4l.2 .3z"/>
</g>
<path d="M70.3 197.8h1.4l.2 .3h-1.3z" fill="none" stroke="#006edd" stroke-width=".2"/>
<g fill="#006edd">
<path d="M66.8 198.1l1.1 .3h-1.3z"/>
<path d="M66.8 198.1h1.3l-.2 .3z"/>
</g>
<path d="M66.8 198.1h1.3l-.2 .3h-1.3z" fill="none" stroke="#006edd" stroke-width=".2"/>
<g fill="#006edd">
<path d="M70.6 198.1l1.5 .3h-1.3z"/>
<path d="M70.6 198.1h1.3l.2 .3z"/>
</g>
<path d="M70.6 198.1h1.3l.2 .3h-1.3z" fill="none" stroke="#006edd" stroke-width=".2"/>
<g fill="#006edd">
<path d="M66.6 198.4h1.2z"/>
<path d="M66.6 198.4h1.3z"/>
</g>
<path d="M66.6 198.4h1.3z" fill="none" stroke="#006edd" stroke-width=".2"/>
<path d="M70.8 198.4h1.3z" fill="#006edd"/>
<path d="M70.8 198.4h1.3z" fill="none" stroke="#006edd" stroke-width=".2"/>
<g fill="#006edd">
<path d="M66.6 198.4l1 .3h-1.1z"/>
<path d="M66.6 198.4h1.2l-.2 .3z"/>
</g>
<path d="M66.6 198.4h1.2l-.2 .3h-1.1z" fill="none" stroke="#006edd" stroke-width=".2"/>
<g fill="#006edd">
<path d="M70.8 198.4l1.4 .3h-1.2z"/>
<path d="M70.8 198.4h1.3l.1 .3z"/>
</g>
<path d="M70.8 198.4h1.3l.1 .3h-1.2z" fill="none" stroke="#006edd" stroke-width=".2"/>
<g fill="#006edd">
<path d="M66.5 198.7l1 .2h-1.1z"/>
<path d="M66.5 198.7h1.1l-.1 .2z"/>
</g>
<path d="M66.5 198.7h1.1l-.1 .2h-1.1z" fill="none" stroke="#006edd" stroke-width=".2"/>
<g fill="#006edd">
<path d="M71 198.7l1.2 .2h-1.2z"/>
<path d="M71 198.7h1.2v.2z"/>
</g>
<path d="M71 198.7h1.2v.2h-1.2z" fill="none" stroke="#006edd" stroke-width=".2"/>
<g fill="#006edd">
<path d="M66.4 198.9l1.1 .3h-1.2z"/>
<path d="M66.4 198.9h1.1v.3z"/>
</g>
<path d="M66.4 198.9h1.1v.3h-1.2z" fill="none" stroke="#006edd" stroke-width=".2"/>
<g fill="#006edd">
<path d="M71 198.9l1.3 .3h-1.2z"/>
<path d="M71 198.9h1.2l.1 .3z"/>
</g>
<path d="M71 198.9h1.2l.1 .3h-1.2z" fill="none" stroke="#006edd" stroke-width=".2"/>
<g fill="#006edd">
<path d="M66.3 199.2l1.1 .3h-1.1z"/>
<path d="M66.3 199.2h1.2l-.1 .3z"/>
</g>
<path d="M66.3 199.2h1.2l-.1 .3h-1.1z" fill="none" stroke="#006edd" stroke-width=".2"/>
<g fill="#006edd">
<path d="M71.1 199.2l1.2 .3h-1.1z"/>
<path d="M71.1 199.2h1.2v.3z"/>
</g>
<path d="M71.1 199.2h1.2v.3h-1.1z" fill="none" stroke="#006edd" stroke-width=".2"/>
<path d="M66.3 199.5l1.1 .1z" fill="#006edd"/>
<path d="M66.3 199.5l1.1 .1z" fill="none" stroke="#006edd" stroke-width=".2"/>
<path d="M71.2 199.5l1.1 .1z" fill="#006edd"/>
<path d="M71.2 199.5l1.1 .1z" fill="none" stroke="#006edd" stroke-width=".2"/>
<g fill="#006edd">
<path d="M66.3 199.6l1.1 .4h-1.1z"/>
<path d="M66.3 199.6h1.1v.4z"/>
</g>
<path d="M66.3 199.6h1.1v.4h-1.1z" fill="none" stroke="#006edd" stroke-width=".2"/>
<g fill="#006edd">
<path d="M71.2 199.6l1.1 .4h-1.1z"/>
<path d="M71.2 199.6h1.1v.4z"/>
</g>
<path d="M71.2 199.6h1.1v.4h-1.1z" fill="none" stroke="#006edd" stroke-width=".2"/>
<path d="M66.3 200l1.1 .1z" fill="#006edd"/>
<path d="M66.3 200l1.1 .1z" fill="none" stroke="#006edd" stroke-width=".2"/>
<path d="M71.2 200l1.1 .1z" fill="#006edd"/>
<path d="M71.2 200l1.1 .1z" fill="none" stroke="#006edd" stroke-width=".2"/>
<g fill="#006edd">
<path d="M66.3 200.1l1.2 .3h-1.2z"/>
<path d="M66.3 200.1h1.1l.1 .3z"/>
</g>
<path d="M66.3 200.1h1.1l.1 .3h-1.2z" fill="none" stroke="#006edd" stroke-width=".2"/>
<g fill="#006edd">
<path d="M71.2 200.1l1.1 .3h-1.2z"/>
<path d="M71.2 200.1h1.1v.3z"/>
</g>
<path d="M71.2 200.1h1.1v.3h-1.2z" fill="none" stroke="#006edd" stroke-width=".2"/>
<g fill="#006edd">
<path d="M66.3 200.4l1.2 .2h-1.1z"/>
<path d="M66.3 200.4h1.2v.2z"/>
</g>
<path d="M66.3 200.4h1.2v.2h-1.1z" fill="none" stroke="#006edd" stroke-width=".2"/>
<g fill="#006edd">
<path d="M71.1 200.4l1.1 .2h-1.2z"/>
<path d="M71.1 200.4h1.2l-.1 .2z"/>
</g>
<path d="M71.1 200.4h1.2l-.1 .2h-1.2z" fill="none" stroke="#006edd" stroke-width=".2"/>
<g fill="#006edd">
<path d="M66.4 200.6l1.2 .2h-1.1z"/>
<path d="M66.4 200.6h1.1l.1 .2z"/>
</g>
<path d="M66.4 200.6h1.1l.1 .2h-1.1z" fill="none" stroke="#006edd" stroke-width=".2"/>
<g fill="#006edd">
<path d="M71 200.6l1.2 .2h-1.2z"/>
<path d="M71 200.6h1.2v.2z"/>
</g>
<path d="M71 200.6h1.2v.2h-1.2z" fill="none" stroke="#006edd" stroke-width=".2"/>
<g fill="#006edd">
<path d="M66.5 200.8l1.3 .3h-1.2z"/>
<path d="M66.5 200.8h1.1l.2 .3z"/>
</g>
<path d="M66.5 200.8h1.1l.2 .3h-1.2z" fill="none" stroke="#006edd" stroke-width=".2"/>
<g fill="#006edd">
<path d="M71 200.8l1.1 .3h-1.3z"/>
<path d="M71 200.8h1.2l-.1 .3z"/>
</g>
<path d="M71 200.8h1.2l-.1 .3h-1.3z" fill="none" stroke="#006edd" stroke-width=".2"/>
<path d="M66.6 201.1h1.3z" fill="#006edd"/>
<path d="M66.6 201.1h1.3z" fill="none" stroke="#006edd" stroke-width=".2"/>
<path d="M70.8 201.1h1.3z" fill="#006edd"/>
<path d="M70.8 201.1h1.3z" fill="none" stroke="#006edd" stroke-width=".2"/>
<g fill="#006edd">
<path d="M66.6 201.1l1.5 .4h-1.3z"/>
<path d="M66.6 201.1h1.3l.2 .4z"/>
</g>
<path d="M66.6 201.1h1.3l.2 .4h-1.3z" fill="none" stroke="#006edd" stroke-width=".2"/>
<g fill="#006edd">
<path d="M70.8 201.1l1.1 .4h-1.3z"/>
<path d="M70.8 201.1h1.3l-.2 .4z"/>
</g>
<path d="M70.8 201.1h1.3l-.2 .4h-1.3z" fill="none" stroke="#006edd" stroke-width=".2"/>
<g fill="#006edd">
<path d="M66.8 201.5l1.5 .2h-1.4z"/>
<path d="M66.8 201.5h1.3l.2 .2z"/>
</g>
<path d="M66.8 201.5h1.3l.2 .2h-1.4z" fill="none" stroke="#006edd" stroke-width=".2"/>
<g fill="#006edd">
<path d="M70.3 201.7l.3-.2 1.1 .2z"/>
<path d="M70.6 201.5h1.3l-.2 .2z"/>
</g>
<path d="M70.3 201.7l.3-.2h1.3l-.2 .2z" fill="none" stroke="#006edd" stroke-width=".2"/>
<path d="M66.9 201.7h1.4z" fill="#006edd"/>
<path d="M66.9 201.7h1.4z" fill="none" stroke="#006edd" stroke-width=".2"/>
<path d="M70.3 201.7h1.4z" fill="#006edd"/>
<path d="M70.3 201.7h1.4z" fill="none" stroke="#006edd" stroke-width=".2"/>
<g fill="#006edd">
<path d="M66.9 201.7l1.7 .1h-1.5z"/>
<path d="M66.9 201.7h1.4l.3 .1z"/>
</g>
<path d="M66.9 201.7h1.4l.3 .1h-1.5z" fill="none" stroke="#006edd" stroke-width=".2"/>
<g fill="#006edd">
<path d="M70 201.8l.3-.1 1.2 .1z"/>
<path d="M70.3 201.7h1.4l-.2 .1z"/>
</g>
<path d="M70 201.8l.3-.1h1.4l-.2 .1z" fill="none" stroke="#006edd" stroke-width=".2"/>
<g fill="#006edd">
<path d="M67.1 201.8l1.8 .2h-1.7z"/>
<path d="M67.1 201.8h1.5l.3 .2z"/>
</g>
<path d="M67.1 201.8h1.5l.3 .2h-1.7z" fill="none" stroke="#006edd" stroke-width=".2"/>
<g fill="#006edd">
<path d="M69.6 202l.4-.2 1.4 .2z"/>
<path d="M70 201.8h1.5l-.1 .2z"/>
</g>
<path d="M67.2 202h2.1zM67.2 202h4.2M69.6 202l1.9-.2-.1 .2z" fill="none" stroke="#006edd" stroke-width=".2"/>
<path d="M69.6 202h1.8z" fill="#006edd"/>
<path d="M67.2 202.1h4.2M67.2 202h4.2zM67.3 202.1h4.1l-.5 .3h-3.2zM67.7 202.4h3.2l-.5 .3h-2.2zM69.3 202h2.1z" fill="none" stroke="#006edd" stroke-width=".2"/>
<path d="M67.3 202.3h4.1" fill="none" stroke="#006edd" stroke-width=".32"/>
<path d="M67.7 202.5h3.2" fill="none" stroke="#006edd" stroke-width=".25"/>
<g fill="#006edd">
<path d="M68.7 202.9h1.2z"/>
<path d="M68.2 202.7l1.7 .2h-1.2z"/>
</g>
<path d="M68.2 202.8h2.2M68.2 202.7h2.2a2.42 2.42 0 0 1-2.2 0z" fill="none" stroke="#006edd" stroke-width=".2"/>
<path d="M72.3 201.6l.8-.2 .4 .2z" fill="#006edd"/>
<path d="M72.3 201.6l.8-.2 .4 .2z" fill="none" stroke="#006edd" stroke-width=".2"/>
<g fill="#006edd">
<path d="M72.3 201.8h1.5z"/>
<path d="M72.3 201.6l1.5 .2h-1.5z"/>
<path d="M72.3 201.6h1.2l.3 .2z"/>
</g>
<path d="M72.3 201.6h1.2l.3 .2h-1.5z" fill="none" stroke="#006edd" stroke-width=".2"/>
<path d="M72.3 201.8h.8l-.7 .2z" fill="#006edd"/>
<path d="M72.3 201.8h.8l-.7 .2z" fill="none" stroke="#006edd" stroke-width=".2"/>
<g fill="#006edd">
<path d="M73.3 202h.5z"/>
<path d="M73.1 201.8l.7 .2h-.5z"/>
<path d="M73.1 201.8h.7v.2z"/>
</g>
<path d="M73.1 201.8h.7v.2h-.5z" fill="none" stroke="#006edd" stroke-width=".2"/>
<path d="M73.3 202h.5z" fill="#006edd"/>
<path d="M73.3 202h.5z" fill="none" stroke="#006edd" stroke-width=".2"/>
<g fill="#006edd">
<path d="M73.4 202l.4 .5h-.5z"/>
<path d="M73.4 202h.4v.5z"/>
</g>
<path d="M73.4 202h.4v.5h-.5z" fill="none" stroke="#006edd" stroke-width=".2"/>
<g fill="#006edd">
<path d="M73.3 202.5l.5 .1h-.6z"/>
<path d="M73.3 202.5h.5v.1z"/>
</g>
<path d="M73.3 202.5h.5v.1h-.6z" fill="none" stroke="#006edd" stroke-width=".2"/>
<g fill="#006edd">
<path d="M73.2 202.6l.1 .6h-.7z"/>
<path d="M73.2 202.6h.6l-.5 .6z"/>
</g>
<path d="M73.2 202.6h.6l-.5 .6h-.7z" fill="none" stroke="#006edd" stroke-width=".2"/>
<g fill="#006edd">
<path d="M72.6 203.2l.3 .4h-.7z"/>
<path d="M72.6 203.2h.7l-.4 .4z"/>
</g>
<path d="M72.6 203.2h.7l-.4 .4h-.7z" fill="none" stroke="#006edd" stroke-width=".2"/>
<path d="M72.2 203.6l.7 .1z" fill="#006edd"/>
<path d="M72.2 203.6l.7 .1z" fill="none" stroke="#006edd" stroke-width=".2"/>
<path d="M72.9 203.7h1.1z" fill="#006edd"/>
<path d="M72.9 203.7h1.1z" fill="none" stroke="#006edd" stroke-width=".2"/>
<g fill="#006edd">
<path d="M72.2 204.1h1.8z"/>
<path d="M72.2 203.7l1.8 .4h-1.8z"/>
<path d="M72.2 203.7h1.8v.4z"/>
</g>
<path d="M72.2 203.7h1.8v.4h-1.8z" fill="none" stroke="#006edd" stroke-width=".2"/>
<g fill="none" stroke="#000" stroke-width=".2">
<path d="M.7 1.1h208.4v.1h-208.4zM.7 1.1h.1M.8 1.1v294.8M8.7 9.1h192.5v278.9h-192.5zM209.1 1.1h.1v294.8h-.1zM209.1 1.1h.1M209.1 1.1h-208.4v294.8M209.1 1.1v294.8M23 25.6h.1M23 25.6h.1v159.3h-.1zM23 37.5h163.8M23 33.5h163.8"/>
<path d="M23 29.6h163.8M23 25.6h163.8v159.2l-163.8 .1zM30.9 25.6h.1M30.9 25.6h.1v159.3h-.1zM31 25.6v159.3M159 25.6h.1v159.3h-.1zM159 25.6h.1M159.1 25.6v159.3M174.9 25.6h.1v159.3h-.1zM174.9 25.6h.1M175 25.6v159.3M186.8 25.6h.1v159.3h-.1z"/>
<path d="M186.8 25.6h.1M23 57.3h163.8M23 53.4h163.8M23 49.4h163.8M23 45.5h163.8M23 41.5h163.8M23 77.2h163.8M23 73.2h163.8M23 69.3h163.8M23 65.3h163.8M23 61.3h163.8M23 97.1h163.8"/>
<path d="M23 93.1h163.8M23 89.2h163.8M23 85.2h163.8M23 81.2h163.8M.7 119v176.9M23 116.9h163.8M23 113h163.8M23 109h163.8M23 105.1h163.8M23 101h163.8M23 136.8h163.8M23 132.8h163.8"/>
<path d="M23 128.9h163.8M23 124.9h163.8M23 120.9h163.8M23 156.7h163.8M23 152.7h163.8M23 148.7h163.8M23 144.7h163.8M23 140.8h163.8M23 176.9h163.8M23 172.9h163.8M23 169h163.8M23 164.6h163.8"/>
<path d="M23 160.6h163.8M23 184.9h.1M23 184.8h163.8v.1h-163.8zM23 184.8h.1M23 180.9h163.8M30.9 184.9h.1M159 184.9h.1M174.9 184.9h.1M186.8 184.9h.1M186.8 184.8l-163.8 .1v-.1M.7 295.9l208.4-.1-125 .1M.7 295.9h208.4"/>
</g>
<path d="M23 184.9h.1zM23 184.8v.1zM30.9 184.9h.1zM159 184.9h.1zM174.9 184.9h.1zM186.8 184.9h.1zM186.8 184.8v.1z" fill="#000"/>
<g font-size="4.8">
<text x="65.3" y="259">1310737</text>
<text x="65.3" y="264.3">Wensin 1</text>
<text x="179.2" y="280">1d</text>
</g>
<text font-size="4.4" fill="#5c5cb8" x="23.6" y="224.7">Deutsche Funkturm</text>
<g font-size="3.1">
<text x="74" y="227.9">GA Netztechnik</text>
<text x="135.7" y="227.9">GA Netztechnik</text>
</g>
<g font-size="2.7">
<text x="8.4" y="290.1">DIN A4</text>
<text x="166.4" y="290.3">Version 5.0 vom 01.01.2009</text>
</g>
<g font-size="2.5">
<text x="26.3" y="171.9">d</text>
<text x="31.6" y="171.6">Bestandsplan LTE, Rifu-Erweiterung erstellt</text>
<text x="160.6" y="171.9">11.01.2012</text>
<text x="176.8" y="171.9">Mattick</text>
<text x="26.2" y="179.8">b</text>
<text x="26.3" y="175.8">c</text>
<text x="31.5" y="175.6">Mitnutzung o2 UMTS einpflegt</text>
<text x="31.7" y="179.6">Ausführungsplan LTE, Rifu-Erweiterung</text>
<text x="160.9" y="179.8">06.10.2011</text>
<text x="160.9" y="175.8">02.11.2011</text>
<text x="175" y="175.9">GA-NT/Hz</text>
<text x="177.2" y="179.8">Hauke</text>
<text x="26.2" y="183.7">a</text>
<text x="31.7" y="183.6">Ausführungsplan</text>
<text x="160.8" y="183.7">26.08.2010</text>
<text x="177.3" y="183.8">GANT</text>
<text x="23.6" y="187.7">Index</text>
<text x="27" y="191.6">Auftraggeber</text>
<text x="32.6" y="187.7">Art der Änderung</text>
<text x="68" y="191.6">Auftraggeber</text>
<text x="108.9" y="191.6">Auftraggeber</text>
<text x="149.9" y="191.6">Auftraggeber</text>
<text x="159.9" y="187.7">Datum</text>
<text x="178.6" y="187.7">Name</text>
<text x="23.9" y="194.9">Kennung: HH1655</text>
<text x="64.9" y="194.9">Kennung:</text>
<text x="105.8" y="194.9">Kennung: -</text>
<text x="146.8" y="194.9">Kennung: -</text>
<text x="23.9" y="213.1">Freigabe:</text>
<text x="64.9" y="213.1">Freigabe:</text>
<text x="105.8" y="213.1">Freigabe:</text>
<text x="146.7" y="213.1">Freigabe:</text>
<text x="23.6" y="220.1">Bauherr/Auftraggeber</text>
<text x="64.8" y="220.1">Planungsbüro (DFMG/Extern)</text>
<text x="126.3" y="220">Auftragnehmer/GU</text>
<text x="23.8" y="240.8">Freigabe:</text>
<text x="24.2" y="249.3">Vermieter</text>
<text x="65.1" y="248.5">Entwurfsverfasser:</text>
<text x="88.2" y="248.5">GA Netztechnik GmbH</text>
<text x="126.5" y="248.5">Projekt Nr.: 954210305</text>
<text x="65.1" y="253.3">DFMG-ID/Standortname DFMG/Standortadresse</text>
<text x="23.8" y="266.7">Freigabe:</text>
<text x="23.8" y="274.3">Planungsstatus:</text>
<text x="65.1" y="274.1">Dateiname:</text>
<text x="176.3" y="273.9">Blatt Nr.</text>
<text x="23.8" y="278.8">Bestandsplan</text>
<text x="65.3" y="278.9">Bestandsplan_2012.01.11_d-1310737.dwg</text>
</g>
<g font-size="2">
<text x="24.7" y="202.4">Telekom Deutschland GmbH</text>
<text x="24.5" y="204.9">Niederlassung Hamburg</text>
<text x="24.5" y="207.4">Kieler Str. 499, 22525 Hamburg</text>
<text x="24.7" y="209.8">Tel.: 040 / 766 28 - 0</text>
<text x="65.3" y="207.4">Telefónica o2 Germany GmbH &amp; Co. OHG</text>
<text x="24" y="215.9">(Name, Datum)</text>
<text x="64.9" y="215.9">(Name, Datum)</text>
<text x="105.9" y="215.9">(Name, Datum)</text>
<text x="146.9" y="215.9">(Name, Datum)</text>
<text x="24.4" y="228.6">DFMG Deutsche Funkturm GmbH</text>
<text x="24.4" y="230.9">Regionalvertretung Hamburg</text>
<text x="24.4" y="233.2">Binderstr. 26, 20146 Hamburg</text>
<text x="65.2" y="233.4">38518 Gifhorn</text>
<text x="65.3" y="230.9">August-Horch-Str. 4</text>
<text x="107.2" y="234">Name</text>
<text x="116.4" y="234">Datum</text>
<text x="126.7" y="233.4">38518 Gifhorn</text>
<text x="126.7" y="230.9">August-Horch-Str. 4</text>
<text x="168.6" y="234">Name</text>
<text x="177.8" y="234">Datum</text>
<text x="24.4" y="235.4">Tel: 040 / 320 29 - 0</text>
<text x="24.4" y="237.7">Fax: 040 / 320 29 - 299</text>
<text x="65.1" y="238.4">Fax: 05371/588-588</text>
<text x="65.2" y="235.9">Tel: 05371/588-0</text>
<text x="89" y="239.9">Geprüft Statik: -</text>
<text x="91.7" y="237">Gezeichnet: Mattick</text>
<text x="116.6" y="237.1">11.01.12</text>
<text x="116.7" y="239.9">-</text>
<text x="126.6" y="238.4">Fax: 05371/588-588</text>
<text x="126.7" y="235.9">Tel: 05371/588-0</text>
<text x="150.5" y="239.9">Geprüft Statik: -</text>
<text x="153.1" y="237">Gezeichnet: Mattick</text>
<text x="178" y="237.1">11.01.12</text>
<text x="178.1" y="239.9">-</text>
<text x="23.9" y="244">(Name, Datum)</text>
<text x="91.9" y="242.9">Geprüft BL: Singer</text>
<text x="116.6" y="242.9">11.01.12</text>
<text x="153.4" y="242.9">Geprüft BL: Singer</text>
<text x="178" y="242.9">11.01.12</text>
<text x="23.9" y="269.9">(Name, Datum)</text>
</g>
</svg>
